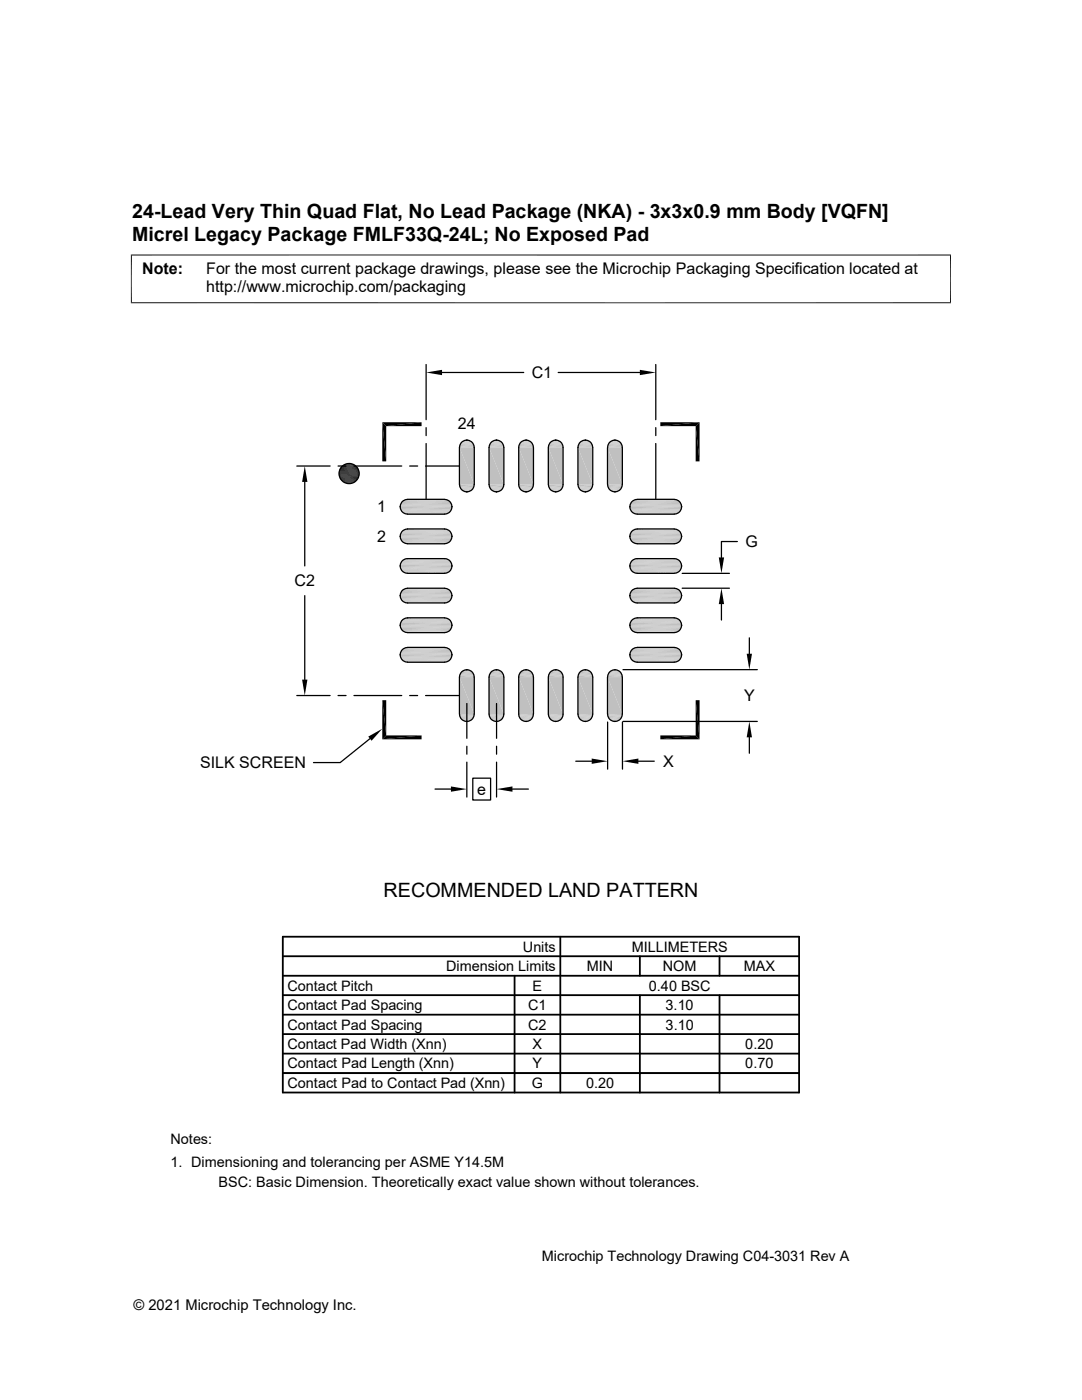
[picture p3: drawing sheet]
<svg xmlns="http://www.w3.org/2000/svg" width="216mm" height="279mm" viewBox="0 0 216 279" stroke-linecap="round" stroke-linejoin="round" font-family="sans-serif">
<g fill="#c0c0c0">
<path d="M92.9 87.9h.5z"/>
<path d="M98.8 87.9h.5z"/>
<path d="M104.7 87.9h.5z"/>
<path d="M110.6 87.9h.5z"/>
<path d="M116.5 87.9h.5z"/>
<path d="M122.4 87.9h.5z"/>
<path d="M122.4 87.9h.6z"/>
<path d="M116.5 87.9h.6z"/>
<path d="M110.6 87.9h.6z"/>
<path d="M104.7 87.9h.6z"/>
<path d="M98.8 87.9h.6z"/>
<path d="M122.2 87.9h1z"/>
<path d="M122.4 87.9h.8z"/>
<path d="M116.3 87.9h1z"/>
<path d="M116.5 87.9h.8z"/>
<path d="M110.4 87.9h1z"/>
<path d="M110.6 87.9h.8z"/>
<path d="M104.5 87.9h1z"/>
<path d="M104.7 87.9h.8z"/>
<path d="M98.6 87.9h.9z"/>
<path d="M98.8 87.9h.7z"/>
<path d="M92.6 87.9h1z"/>
<path d="M92.9 87.9h.7z"/>
<path d="M122.2 87.9h1.1z"/>
<path d="M116.2 87.9h1.2z"/>
<path d="M116.3 87.9h1.1z"/>
<path d="M110.3 87.9h1.1z"/>
<path d="M104.4 87.9h1.1z"/>
<path d="M98.5 87.9h1.1z"/>
<path d="M98.6 87.9h1z"/>
<path d="M92.6 87.9h1.1z"/>
<path d="M122 88h1.4z"/>
<path d="M122.2 87.9l1.2 .1z"/>
<path d="M116.1 88h1.4z"/>
<path d="M116.2 87.9l1.3 .1z"/>
<path d="M110.2 88h1.4z"/>
<path d="M110.3 87.9l1.3 .1z"/>
<path d="M104.2 88h1.5z"/>
<path d="M104.4 87.9l1.3 .1z"/>
<path d="M98.3 88h1.5z"/>
<path d="M98.5 87.9l1.3 .1z"/>
<path d="M92.4 88h1.5z"/>
<path d="M92.6 87.9l1.3 .1z"/>
<path d="M121.9 88.1h1.6z"/>
<path d="M122 88l1.5 .1z"/>
<path d="M116 88.1h1.6z"/>
<path d="M116.1 88l1.5 .1z"/>
<path d="M110.1 88.1h1.6z"/>
<path d="M110.2 88l1.5 .1z"/>
<path d="M104.2 88.1h1.6z"/>
<path d="M104.2 88l1.6 .1z"/>
<path d="M98.3 88.1h1.6z"/>
<path d="M98.3 88l1.6 .1z"/>
<path d="M92.3 88.1h1.7z"/>
<path d="M92.4 88l1.6 .1z"/>
<path d="M121.8 88.2l.1-.1 1.8 .1z"/>
<path d="M121.9 88.1l1.8 .1z"/>
<path d="M115.8 88.2l.2-.1 1.7 .1z"/>
<path d="M116 88.1l1.7 .1z"/>
<path d="M109.9 88.2l.2-.1 1.7 .1z"/>
<path d="M110.1 88.1l1.7 .1z"/>
<path d="M104 88.2l.2-.1 1.7 .1z"/>
<path d="M104.2 88.1l1.7 .1z"/>
<path d="M98.1 88.2l.2-.1 1.7 .1z"/>
<path d="M98.3 88.1l1.7 .1z"/>
<path d="M92.2 88.2l.1-.1 1.8 .1z"/>
<path d="M92.3 88.1l1.8 .1z"/>
</g>
<path d="M115.8 88.2h2M121.7 88.2h2.1" fill="none" stroke="#c0c0c0" stroke-width=".2"/>
<path d="M115.8 88.2l2 .1z" fill="#c0c0c0"/>
<path d="M109.9 88.2h2" fill="none" stroke="#c0c0c0" stroke-width=".2"/>
<path d="M109.9 88.2l2 .1z" fill="#c0c0c0"/>
<path d="M98 88.2h2.1M103.9 88.2h2.1" fill="none" stroke="#c0c0c0" stroke-width=".2"/>
<path d="M98.1 88.2l2 .1z" fill="#c0c0c0"/>
<path d="M92.1 88.2h2.1" fill="none" stroke="#c0c0c0" stroke-width=".2"/>
<path d="M92.2 88.2l2 .1z" fill="#c0c0c0"/>
<g fill="none" stroke="#c0c0c0" stroke-width=".2">
<path d="M91.7 89h2.9M91.8 88.8h2.7M91.8 88.7h2.7M91.9 88.5h2.5M91.9 88.4h2.5M92 88.3h2.3M97.6 89h2.9M97.7 88.8h2.7M97.7 88.7h2.7M97.8 88.5h2.5M97.8 88.4h2.5M97.9 88.3h2.3"/>
<path d="M103.5 89h2.9M103.6 88.8h2.8M103.6 88.7h2.7M103.7 88.5h2.5M103.8 88.4h2.4M103.8 88.3h2.3M109.4 89h2.9M109.5 88.8h2.8M109.5 88.7h2.7M109.6 88.5h2.6M109.7 88.4h2.4M109.7 88.3h2.3"/>
<path d="M115.3 89h3M115.4 88.8h2.8M115.4 88.7h2.8M115.5 88.5h2.6M115.6 88.4h2.4M115.7 88.3h2.2M121.2 89h3M121.3 88.8h2.8M121.3 88.7h2.8M121.4 88.5h2.6M121.5 88.4h2.4M121.6 88.3h2.2"/>
</g>
<path d="M91.7 88.9h2.9M97.6 88.9h2.9M103.5 88.9h2.9M109.4 88.9h2.9M115.4 88.9h2.8M121.3 88.9h2.9" fill="none" stroke="#c0c0c0" stroke-width=".23"/>
<path d="M91.7 89.2h2.9M97.6 89.2h2.9M103.5 89.2h2.9M109.4 89.2h3M115.3 89.2h3M121.2 89.2h3" fill="none" stroke="#c0c0c0" stroke-width=".25"/>
<g fill="#c0c0c0">
<path d="M121.2 89.3l3 7.4h-3z"/>
<path d="M121.2 89.3h3v7.4z"/>
<path d="M115.3 89.3l3 7.4h-3z"/>
<path d="M115.3 89.3h3v7.4z"/>
<path d="M109.4 89.3l3 7.4h-3z"/>
<path d="M109.4 89.3h3v7.4z"/>
<path d="M103.5 89.3l2.9 7.4h-2.9z"/>
<path d="M103.5 89.3h2.9v7.4z"/>
<path d="M97.6 89.3l2.9 7.4h-2.9z"/>
<path d="M97.6 89.3h2.9v7.4z"/>
<path d="M91.7 89.3l2.9 7.4h-2.9z"/>
<path d="M91.7 89.3h2.9v7.4z"/>
</g>
<path d="M91.7 97.1h2.9M97.6 97.1h2.9M103.5 97.1h2.9M109.4 97.1h2.9M115.3 97.1h2.9M121.2 96.8h3" fill="none" stroke="#c0c0c0" stroke-width=".28"/>
<path d="M91.7 96.8h2.9M97.6 96.8h2.9M103.5 96.8h2.9M109.4 96.8h3M115.3 96.8h3" fill="none" stroke="#c0c0c0" stroke-width=".3"/>
<path d="M91.9 97.6h2.5M97.8 97.6h2.5M103.7 97.6h2.5M109.7 97.6h2.4M115.6 97.6h2.4M121.2 97.1h3M121.3 97.3h2.8" fill="none" stroke="#c0c0c0" stroke-width=".23"/>
<path d="M91.8 97.4h2.7M97.7 97.4h2.7M103.6 97.4h2.7M109.5 97.4h2.7M115.4 97.4h2.8" fill="none" stroke="#c0c0c0" stroke-width=".25"/>
<path d="M121.4 97.5h2.6" fill="none" stroke="#c0c0c0" stroke-width=".21"/>
<path d="M121.6 97.7h2.2" fill="none" stroke="#c0c0c0" stroke-width=".2"/>
<path d="M115.8 97.7l1.8 .2h-1.6z" fill="#c0c0c0"/>
<path d="M115.8 97.8h2" fill="none" stroke="#c0c0c0" stroke-width=".2"/>
<path d="M109.8 97.7l1.9 .2h-1.6z" fill="#c0c0c0"/>
<path d="M109.8 97.8h2.1" fill="none" stroke="#c0c0c0" stroke-width=".2"/>
<path d="M103.9 97.7l1.9 .2h-1.6z" fill="#c0c0c0"/>
<path d="M103.9 97.8h2.1" fill="none" stroke="#c0c0c0" stroke-width=".2"/>
<path d="M98 97.7l1.9 .2h-1.7z" fill="#c0c0c0"/>
<path d="M98 97.8h2.1" fill="none" stroke="#c0c0c0" stroke-width=".2"/>
<path d="M92.1 97.7l1.9 .2h-1.7z" fill="#c0c0c0"/>
<path d="M92.1 97.8h2.1" fill="none" stroke="#c0c0c0" stroke-width=".2"/>
<g fill="#c0c0c0">
<path d="M121.8 97.8l1.6 .2h-1.4z"/>
<path d="M121.8 97.8h1.9l-.3 .2z"/>
<path d="M116 97.9l1.4 .2h-1.2z"/>
<path d="M116 97.9h1.6l-.2 .2z"/>
<path d="M110.1 97.9l1.3 .2h-1.1z"/>
<path d="M110.1 97.9h1.6l-.3 .2z"/>
<path d="M104.2 97.9l1.3 .2h-1.1z"/>
<path d="M104.2 97.9h1.6l-.3 .2z"/>
<path d="M98.2 97.9l1.4 .2h-1.1z"/>
<path d="M98.2 97.9h1.7l-.3 .2z"/>
<path d="M92.3 97.9l1.4 .2h-1.1z"/>
<path d="M92.3 97.9h1.7l-.3 .2z"/>
<path d="M122 98l1.2 .1z"/>
<path d="M122 98h1.4l-.2 .1z"/>
<path d="M116.2 98.1h.9z"/>
<path d="M116.2 98.1h1.2z"/>
<path d="M110.3 98.1h.9z"/>
<path d="M110.3 98.1h1.1z"/>
<path d="M104.4 98.1h.9z"/>
<path d="M104.4 98.1h1.1z"/>
<path d="M98.5 98.1h.9z"/>
<path d="M98.5 98.1h1.1z"/>
<path d="M92.6 98.1h.8z"/>
<path d="M92.6 98.1h1.1z"/>
<path d="M92.9 98.1h.5z"/>
<path d="M98.8 98.1h.5z"/>
<path d="M104.8 98.1h.4z"/>
<path d="M110.7 98.1h.4z"/>
<path d="M116.6 98.1h.4z"/>
<path d="M122.4 98.1h.6z"/>
<path d="M122.2 98.1h.8z"/>
<path d="M122.2 98.1h1z"/>
<path d="M116.5 98.1h.5z"/>
<path d="M116.5 98.1h.6z"/>
<path d="M110.6 98.1h.5z"/>
<path d="M110.6 98.1h.6z"/>
<path d="M104.7 98.1h.5z"/>
<path d="M104.7 98.1h.6z"/>
<path d="M98.8 98.1h.6z"/>
</g>
<g fill="none" stroke="#c0c0c0" stroke-width=".2">
<path d="M80.4 99.9h9.3M80.6 99.8h8.9M80.8 99.7h8.4M81.1 99.7h7.9M126.2 99.9h9.3M126.4 99.8h8.9M126.6 99.7h8.4M126.9 99.7h7.9M80.2 102.2h9.7M80.2 108.1h9.7M80.2 114h9.7M80.2 119.9h9.7"/>
<path d="M80.2 100.1h9.7M80.2 106h9.7M80.2 111.9h9.7M80.2 117.8h9.7M80.4 105.8h9.3M80.4 111.7h9.3M80.4 117.7h9.3M80.4 102.3h9.3M80.4 108.3h9.3M80.4 114.2h9.3M80.6 102.5h8.9M80.6 108.4h8.9"/>
<path d="M80.6 114.3h8.9M80.6 105.7h8.9M80.6 111.6h8.9M80.6 117.5h8.9M80.8 102.6h8.4M80.8 108.5h8.4M80.8 114.4h8.4M80.8 105.6h8.4M80.8 111.5h8.4M80.8 117.4h8.4M81.1 102.6h7.9M81.1 108.5h7.9"/>
<path d="M81.1 114.4h7.9M81.1 105.6h7.9M81.1 111.5h7.9M81.1 117.4h7.9M126 102.2h9.7M126 108.1h9.7M126 114h9.7M126 119.9h9.7M126 100.1h9.7M126 106h9.7M126 111.9h9.7M126 117.8h9.7"/>
<path d="M126.2 102.3h9.3M126.2 108.3h9.3M126.2 114.2h9.3M126.2 105.8h9.3M126.2 111.7h9.3M126.2 117.7h9.3M126.4 102.5h8.9M126.4 108.4h8.9M126.4 114.3h8.9M126.4 105.7h8.9M126.4 111.6h8.9M126.4 117.5h8.9"/>
<path d="M126.6 102.6h8.4M126.6 108.5h8.4M126.6 114.4h8.4M126.6 105.6h8.4M126.6 111.5h8.4M126.6 117.4h8.4M126.9 105.6h7.9M126.9 111.5h7.9M126.9 117.4h7.9M126.9 102.6h7.9M126.9 108.5h7.9M126.9 114.4h7.9"/>
<path d="M80.2 125.8h9.7M80.2 131.7h9.7M80.2 123.7h9.7M80.2 129.6h9.7M80.4 123.6h9.3M80.4 129.5h9.3M80.4 120.1h9.3M80.4 126h9.3M80.4 131.9h9.3M80.6 120.2h8.9M80.6 126.1h8.9M80.6 132h8.9"/>
<path d="M80.6 123.4h8.9M80.6 129.4h8.9M80.8 120.3h8.4M80.8 126.2h8.4M80.8 132.1h8.4M80.8 123.3h8.4M80.8 129.3h8.4M81.1 120.3h7.9M81.1 126.2h7.9M81.1 132.2h7.9M81.1 123.3h7.9M81.1 129.2h7.9"/>
<path d="M126 125.8h9.7M126 131.7h9.7M126 123.7h9.7M126 129.6h9.7M126.2 120.1h9.3M126.2 126h9.3M126.2 131.9h9.3M126.2 123.6h9.3M126.2 129.5h9.3M126.4 120.2h8.9M126.4 126.1h8.9M126.4 132h8.9"/>
<path d="M126.4 123.4h8.9M126.4 129.4h8.9M126.6 120.3h8.4M126.6 126.2h8.4M126.6 132.1h8.4M126.6 123.3h8.4M126.6 129.3h8.4M126.9 123.3h7.9M126.9 129.2h7.9M126.9 120.3h7.9M126.9 126.2h7.9M126.9 132.2h7.9"/>
</g>
<g fill="none" stroke="#c0c0c0" stroke-width=".21">
<path d="M80.1 100.3h9.9M80.1 106.2h9.9M80.1 112.1h9.9M80.1 118h9.9M80.1 102h9.9M80.1 107.9h9.9M80.1 113.8h9.9M80.1 119.7h9.9M125.9 100.3h9.9M125.9 106.2h9.9M125.9 112.1h9.9M125.9 118h9.9"/>
<path d="M125.9 102h9.9M125.9 107.9h9.9M125.9 113.8h9.9M125.9 119.7h9.9M80.1 123.9h9.9M80.1 129.8h9.9M80.1 125.6h9.9M80.1 131.5h9.9M125.9 123.9h9.9M125.9 129.8h9.9M125.9 125.6h9.9M125.9 131.5h9.9"/>
</g>
<g fill="none" stroke="#c0c0c0" stroke-width=".23">
<path d="M79.9 101.8h10.2M79.9 107.7h10.2M79.9 113.6h10.2M79.9 119.5h10.2M79.9 100.5h10.2M79.9 106.4h10.2M79.9 112.3h10.2M79.9 118.2h10.2M125.8 101.8h10.1M125.8 107.7h10.1M125.8 113.6h10.1M125.8 119.5h10.1"/>
<path d="M125.8 100.5h10.1M125.8 106.4h10.1M125.8 112.3h10.1M125.8 118.2h10.1M79.9 125.4h10.2M79.9 131.3h10.2M79.9 124.2h10.2M79.9 130.1h10.2M125.8 125.4h10.1M125.8 131.3h10.1M125.8 124.2h10.1M125.8 130.1h10.1"/>
</g>
<g fill="none" stroke="#c0c0c0" stroke-width=".25">
<path d="M79.8 101h10.4M79.8 106.9h10.4M79.8 112.8h10.4M79.8 118.7h10.4M79.8 101.3h10.4M79.8 107.2h10.4M79.8 113.1h10.4M79.8 119h10.4M79.9 100.8h10.3M79.9 106.7h10.3M79.9 112.6h10.3M79.9 118.5h10.3"/>
<path d="M79.9 101.5h10.3M79.9 107.4h10.3M79.9 113.3h10.3M79.9 119.3h10.3M125.7 101h10.3M125.7 106.9h10.3M125.7 112.8h10.3M125.7 118.7h10.3M125.7 101.3h10.3M125.7 107.2h10.3M125.7 113.1h10.3M125.7 119h10.3"/>
<path d="M125.7 100.8h10.3M125.7 106.7h10.3M125.7 112.6h10.3M125.7 118.5h10.3M125.7 101.5h10.3M125.7 107.4h10.3M125.7 113.3h10.3M125.7 119.3h10.3M79.8 124.7h10.4M79.8 130.6h10.4M79.8 124.9h10.4M79.8 130.8h10.4"/>
<path d="M79.9 124.4h10.3M79.9 130.3h10.3M79.9 125.2h10.3M79.9 131.1h10.3M125.7 124.7h10.3M125.7 130.6h10.3M125.7 124.9h10.3M125.7 130.8h10.3M125.7 124.4h10.3M125.7 130.3h10.3M125.7 125.2h10.3M125.7 131.1h10.3"/>
</g>
<g fill="#c0c0c0">
<path d="M92.9 133.7h.5z"/>
<path d="M98.8 133.7h.5z"/>
<path d="M104.8 133.7h.4z"/>
<path d="M110.7 133.7h.4z"/>
<path d="M116.6 133.7h.4z"/>
<path d="M122.4 133.7h.6z"/>
<path d="M116.5 133.7h.6z"/>
<path d="M116.6 133.7h.5z"/>
<path d="M110.6 133.7h.6z"/>
<path d="M110.7 133.7h.5z"/>
<path d="M104.7 133.7h.6z"/>
<path d="M104.8 133.7h.5z"/>
<path d="M98.8 133.7h.6z"/>
<path d="M122.2 133.7h1z"/>
<path d="M122.4 133.7h.8z"/>
<path d="M116.2 133.8h1.2z"/>
<path d="M116.5 133.7l.9 .1z"/>
<path d="M110.3 133.8h1.1z"/>
<path d="M110.6 133.7l.8 .1z"/>
<path d="M104.4 133.8h1.1z"/>
<path d="M104.7 133.7l.8 .1z"/>
<path d="M98.5 133.8h1.1z"/>
<path d="M98.8 133.7l.8 .1z"/>
<path d="M92.6 133.8h1.1z"/>
<path d="M92.9 133.7l.8 .1z"/>
<path d="M122 133.8l.2-.1 1.2 .1z"/>
<path d="M122.2 133.7l1.2 .1z"/>
<path d="M116 133.9l.2-.1 1.4 .1z"/>
<path d="M116.2 133.8h1.2l.2 .1z"/>
<path d="M110.1 133.9l.2-.1 1.4 .1z"/>
<path d="M110.3 133.8h1.1l.3 .1z"/>
<path d="M104.2 133.9l.2-.1 1.4 .1z"/>
<path d="M104.4 133.8h1.1l.3 .1z"/>
<path d="M98.2 133.9l.3-.1 1.4 .1z"/>
<path d="M98.5 133.8h1.1l.3 .1z"/>
<path d="M92.3 133.9l.3-.1 1.4 .1z"/>
<path d="M92.6 133.8h1.1l.3 .1z"/>
<path d="M121.8 134l.2-.2 1.7 .2z"/>
<path d="M122 133.8h1.4l.3 .2z"/>
</g>
<path d="M115.8 134h2" fill="none" stroke="#c0c0c0" stroke-width=".2"/>
<path d="M116 133.9h1.6l.2 .2z" fill="#c0c0c0"/>
<path d="M109.8 134h2.1" fill="none" stroke="#c0c0c0" stroke-width=".2"/>
<path d="M110.1 133.9h1.6l.2 .2z" fill="#c0c0c0"/>
<path d="M103.9 134h2.1" fill="none" stroke="#c0c0c0" stroke-width=".2"/>
<path d="M104.2 133.9h1.6l.2 .2z" fill="#c0c0c0"/>
<path d="M98 134h2.1" fill="none" stroke="#c0c0c0" stroke-width=".2"/>
<path d="M98.2 133.9h1.7l.2 .2z" fill="#c0c0c0"/>
<path d="M92.1 134h2.1" fill="none" stroke="#c0c0c0" stroke-width=".2"/>
<path d="M92.3 133.9h1.7l.2 .2z" fill="#c0c0c0"/>
<path d="M121.6 134.1h2.2" fill="none" stroke="#c0c0c0" stroke-width=".2"/>
<path d="M91.9 134.2h2.5M97.8 134.2h2.5M103.7 134.2h2.5M109.7 134.2h2.4M115.6 134.2h2.4M121.2 134.7h3M121.3 134.5h2.8" fill="none" stroke="#c0c0c0" stroke-width=".23"/>
<path d="M121.4 134.3h2.6" fill="none" stroke="#c0c0c0" stroke-width=".21"/>
<path d="M91.8 134.4h2.7M97.7 134.4h2.7M103.6 134.4h2.7M109.5 134.4h2.7M115.4 134.4h2.8" fill="none" stroke="#c0c0c0" stroke-width=".25"/>
<path d="M91.7 134.7h2.9M97.6 134.7h2.9M103.5 134.7h2.9M109.4 134.7h2.9M115.3 134.7h2.9M121.2 135h3" fill="none" stroke="#c0c0c0" stroke-width=".28"/>
<path d="M91.7 135h2.9M97.6 135h2.9M103.5 135h2.9M109.4 135h3M115.3 135h3" fill="none" stroke="#c0c0c0" stroke-width=".3"/>
<g fill="#c0c0c0">
<path d="M121.2 135.1l3 7.4h-3z"/>
<path d="M121.2 135.1h3v7.4z"/>
<path d="M115.3 135.1l3 7.4h-3z"/>
<path d="M115.3 135.1h3v7.4z"/>
<path d="M109.4 135.1l3 7.4h-3z"/>
<path d="M109.4 135.1h3v7.4z"/>
<path d="M103.5 135.1l2.9 7.4h-2.9z"/>
<path d="M103.5 135.1h2.9v7.4z"/>
<path d="M97.6 135.1l2.9 7.4h-2.9z"/>
<path d="M97.6 135.1h2.9v7.4z"/>
<path d="M91.7 135.1l2.9 7.4h-2.9z"/>
<path d="M91.7 135.1h2.9v7.4z"/>
</g>
<path d="M91.7 142.6h2.9M91.7 142.9h2.9M97.6 142.6h2.9M97.6 142.9h2.9M103.5 142.6h2.9M103.5 142.9h2.9M109.4 142.6h3M109.4 142.9h2.9M115.3 142.6h3M115.3 142.9h3M121.3 143.2h2.8" fill="none" stroke="#c0c0c0" stroke-width=".25"/>
<path d="M121.2 142.7h3M121.3 142.9h2.9" fill="none" stroke="#c0c0c0" stroke-width=".28"/>
<path d="M91.8 143.1h2.7M97.7 143.1h2.8M103.6 143.1h2.8M109.5 143.1h2.8M115.4 143.1h2.8M121.5 143.4h2.4" fill="none" stroke="#c0c0c0" stroke-width=".23"/>
<path d="M91.9 143.4h2.5M97.8 143.4h2.6M103.7 143.4h2.6M109.6 143.4h2.6M115.5 143.4h2.6" fill="none" stroke="#c0c0c0" stroke-width=".21"/>
<path d="M92 143.6h2.3M97.9 143.6h2.3M103.8 143.6h2.3M109.7 143.6h2.3M115.7 143.6h2.2" fill="none" stroke="#c0c0c0" stroke-width=".2"/>
<path d="M121.7 143.6l1.8 .1h-1.6z" fill="#c0c0c0"/>
<path d="M121.7 143.6h2.1" fill="none" stroke="#c0c0c0" stroke-width=".2"/>
<g fill="#c0c0c0">
<path d="M115.8 143.6l1.7 .2h-1.4z"/>
<path d="M115.8 143.6h2l-.3 .2z"/>
<path d="M109.9 143.6l1.7 .2h-1.4z"/>
<path d="M109.9 143.6h1.9l-.2 .2z"/>
<path d="M104 143.6l1.7 .2h-1.5z"/>
<path d="M104 143.6h1.9l-.2 .2z"/>
<path d="M98.1 143.6l1.7 .2h-1.5z"/>
<path d="M98.1 143.6h1.9l-.2 .2z"/>
<path d="M92.2 143.6l1.7 .2h-1.5z"/>
<path d="M92.2 143.6h1.9l-.2 .2z"/>
<path d="M121.9 143.7l1.4 .2h-1.2z"/>
<path d="M121.9 143.7h1.6l-.2 .2z"/>
<path d="M116.1 143.8l1.2 .1z"/>
<path d="M116.1 143.8h1.4l-.2 .1z"/>
<path d="M110.2 143.8l1.2 .1z"/>
<path d="M110.2 143.8h1.4l-.2 .1z"/>
<path d="M104.2 143.8l1.3 .1z"/>
<path d="M104.2 143.8h1.5l-.2 .1z"/>
<path d="M98.3 143.8l1.3 .1z"/>
<path d="M98.3 143.8h1.5l-.2 .1z"/>
<path d="M92.4 143.8l1.3 .1z"/>
<path d="M92.4 143.8h1.5l-.2 .1z"/>
<path d="M122.1 143.9l.9 .1z"/>
<path d="M122.1 143.9h1.2z"/>
<path d="M92.9 144h.5z"/>
<path d="M98.8 144h.5z"/>
<path d="M104.7 144h.5z"/>
<path d="M110.6 144h.5z"/>
<path d="M116.5 144h.6z"/>
<path d="M122.5 144h.4z"/>
<path d="M122.4 144h.5z"/>
<path d="M122.4 144h.6z"/>
<path d="M116.3 143.9l.8 .1z"/>
<path d="M116.3 143.9h1z"/>
<path d="M110.4 143.9l.7 .1z"/>
<path d="M110.4 143.9h1z"/>
<path d="M104.5 143.9l.7 .1z"/>
<path d="M104.5 143.9h1z"/>
<path d="M98.6 143.9l.7 .1z"/>
<path d="M98.6 143.9h1z"/>
<path d="M92.6 143.9l.8 .1z"/>
<path d="M92.6 143.9h1.1z"/>
</g>
<g fill="none" stroke="#000" stroke-width=".25">
<path d="M85 72.7v11.1M88.2 74.3h16.3M111.4 74.3h16.3M130.9 72.7v11.1M59.2 93h6.7M60.8 96.2v16.7M67.5 93h1.5M70.6 93h9.6M81.7 93h1.6M84.9 93h6.7M85 85.3v1.6M85 88.5v11"/>
<path d="M92.1 88.3a1.46 1.46 0 0 1 1.6-.4 1.46 1.46 0 0 1 .9 1.4v7.4a1.48 1.48 0 0 1-1.4 1.4 1.48 1.48 0 0 1-1.5-1.4v-7.4l.1-.4zM93.2 98.2h.1M93.2 87.8h.1M97.6 89.3v7.4M97.6 89.3a1.46 1.46 0 0 1 1.5-1.5 1.46 1.46 0 0 1 1.4 1.5v7.4a1.48 1.48 0 0 1-1.4 1.4M97.6 96.7a1.45 1.45 0 0 0 1.5 1.4M99.1 98.2h.1M99.1 87.8h.1M105 98.2h.1M105 87.8h.1M106.4 89.3a1.46 1.46 0 0 0-1.4-1.5 1.46 1.46 0 0 0-1.5 1.5v7.4a1.45 1.45 0 0 0 1.5 1.4M106.4 96.7a1.45 1.45 0 0 1-1.4 1.4"/>
<path d="M106.4 89.3v7.4M109.4 89.3v7.4M109.4 89.3a1.46 1.46 0 0 1 1.5-1.5 1.46 1.46 0 0 1 1.5 1.5v7.4a1.45 1.45 0 0 1-1.5 1.4M109.4 96.7a1.45 1.45 0 0 0 1.5 1.4M110.9 98.2h.1M110.9 87.8h.1M115.8 88.3a1.46 1.46 0 0 1 1.6-.4 1.46 1.46 0 0 1 .9 1.4v7.4a1.48 1.48 0 0 1-1.5 1.4 1.48 1.48 0 0 1-1.5-1.4v-7.4l.1-.4zM116.8 98.2h.1M116.8 87.8h.1M121.7 88.3a1.46 1.46 0 0 1 1.6-.4 1.46 1.46 0 0 1 .9 1.4v7.4a1.48 1.48 0 0 1-1.5 1.4 1.48 1.48 0 0 1-1.5-1.4v-7.4l.1-.4zM122.7 98.2h.1M122.7 87.8h.1"/>
<path d="M130.9 85.3v1.6M130.9 88.5v11M60.8 118.9v16.7M79.8 118.9h.1M79.8 112.9h.1M79.8 107h.1M79.8 101.1h.1M79.9 107a1.48 1.48 0 0 1 1.4-1.4h7.4a1.45 1.45 0 0 1 1.5 1.4M79.9 112.9a1.45 1.45 0 0 1 1.4-1.4h7.4a1.45 1.45 0 0 1 1.5 1.4M79.9 101.1a1.45 1.45 0 0 0 1.4 1.5h7.4a1.48 1.48 0 0 0 1.5-1.5M79.9 112.9a1.45 1.45 0 0 0 1.4 1.5M79.9 118.9a1.45 1.45 0 0 0 1.4 1.4h7.4a1.45 1.45 0 0 0 1.5-1.4"/>
<path d="M81.3 117.4a1.45 1.45 0 0 0-1.4 1.5M81.3 114.4h7.4M81.3 117.4h7.4M88.7 117.4a1.45 1.45 0 0 1 1.5 1.5M90.2 101.1a1.45 1.45 0 0 0-1.5-1.4h-7.4a1.48 1.48 0 0 0-1.4 1.4M90.2 107a1.48 1.48 0 0 1-1.5 1.5h-7.4a1.45 1.45 0 0 1-1.4-1.5M90.2 112.9a1.45 1.45 0 0 1-1.5 1.5M90.2 118.9h.1M90.2 112.9h.1M90.2 107h.1M90.2 101.1h.1M125.7 118.9h.1"/>
<path d="M125.7 112.9h.1M125.7 107h.1M125.7 101.1h.1M125.7 112.9a1.45 1.45 0 0 0 1.4 1.5M125.7 112.9a1.45 1.45 0 0 1 1.4-1.4h7.4a1.46 1.46 0 0 1 1.5 1.4 1.46 1.46 0 0 1-1.5 1.5M126.1 106l1-.4h7.4a1.46 1.46 0 0 1 1.5 1.4 1.46 1.46 0 0 1-1.5 1.5h-7.4a1.48 1.48 0 0 1-1.3-.9 1.48 1.48 0 0 1 .3-1.6zM126.1 100.1l1-.4h7.4a1.46 1.46 0 0 1 1.5 1.4 1.46 1.46 0 0 1-1.5 1.5h-7.4a1.48 1.48 0 0 1-1.3-.9 1.48 1.48 0 0 1 .3-1.6zM127.1 117.4h7.4M127.1 117.4a1.45 1.45 0 0 0-1.4 1.5M127.1 114.4h7.4M134.5 117.4a1.46 1.46 0 0 1 1.5 1.5 1.46 1.46 0 0 1-1.5 1.4h-7.4a1.45 1.45 0 0 1-1.4-1.4M136 118.9h.1"/>
<path d="M136 112.9h.1M136 107h.1M136 101.1h.1M136.1 117.4h9.4M136.1 114.4h9.4M147.1 108.1h-3.1v3.2M59.2 138.8h6.7M67.5 138.8h1.5M70.6 138.8h9.6M79.8 130.7h.1M79.8 124.8h.1M79.9 124.8a1.48 1.48 0 0 1 1.4-1.5h7.4a1.45 1.45 0 0 1 1.5 1.5"/>
<path d="M79.9 130.7a1.48 1.48 0 0 1 1.4-1.5h7.4a1.45 1.45 0 0 1 1.5 1.5M81.7 138.8h1.6M84.9 138.8h6.7M90.2 124.8a1.48 1.48 0 0 1-1.5 1.5l-7.4-.1a1.45 1.45 0 0 1-1.4-1.4M90.2 130.7a1.48 1.48 0 0 1-1.5 1.5l-7.4-.1a1.45 1.45 0 0 1-1.4-1.4M90.2 130.7h.1M90.2 124.8h.1M92.1 134.1a1.48 1.48 0 0 1 1.6-.3 1.48 1.48 0 0 1 .9 1.3v7.4a1.47 1.47 0 0 1-1.5 1.5 1.47 1.47 0 0 1-1.4-1.5v-7.4l.1-.4zM93.2 133.6h.1M97.6 135.1v7.4M97.6 135.1a1.47 1.47 0 0 1 1.5-1.4 1.47 1.47 0 0 1 1.4 1.4v7.4a1.46 1.46 0 0 1-1.4 1.5 1.46 1.46 0 0 1-1.5-1.5M99.1 133.6h.1"/>
<path d="M105 133.6h.1M106.4 135.1a1.46 1.46 0 0 0-1.4-1.4 1.46 1.46 0 0 0-1.5 1.4v7.4a1.46 1.46 0 0 0 1.5 1.5 1.46 1.46 0 0 0 1.4-1.5M106.4 135.1v7.4M109.4 135.1v7.4M109.4 135.1a1.46 1.46 0 0 1 1.5-1.4 1.46 1.46 0 0 1 1.5 1.4v7.4a1.46 1.46 0 0 1-1.5 1.5 1.46 1.46 0 0 1-1.5-1.5M110.9 133.6h.1M115.8 134.1a1.48 1.48 0 0 1 1.6-.3 1.48 1.48 0 0 1 .9 1.3v7.4a1.47 1.47 0 0 1-1.5 1.5 1.47 1.47 0 0 1-1.5-1.5v-7.4l.1-.4zM116.8 133.6h.1M121.7 134.1a1.48 1.48 0 0 1 1.6-.3 1.48 1.48 0 0 1 .9 1.3v7.4a1.47 1.47 0 0 1-1.5 1.5 1.47 1.47 0 0 1-1.5-1.5v-7.4l.1-.4zM122.7 133.6h.1M124.3 133.6h26.8M125.7 130.7h.1"/>
<path d="M125.7 124.8h.1M126.1 129.6l1-.4h7.4a1.46 1.46 0 0 1 1.5 1.5 1.46 1.46 0 0 1-1.5 1.4l-7.4 .1a1.48 1.48 0 0 1-1.3-1 1.48 1.48 0 0 1 .3-1.6zM126.1 123.7l1-.4h7.4a1.46 1.46 0 0 1 1.5 1.5 1.46 1.46 0 0 1-1.5 1.4l-7.4 .1a1.48 1.48 0 0 1-1.3-1 1.48 1.48 0 0 1 .3-1.6zM136 130.7h.1M136 124.8h.1M144 120.6v3.1M149.5 127.3v3.2M73.8 147.4l-5.9 4.8h-5.4M86.8 157.5h3.2M93.2 144h.1M93.2 140.4v6.9M93.2 148.9v1.6"/>
<path d="M93.2 152.1v7M94.3 155.3h3.6v4.4h-3.6zM99.1 144h.1M99.1 140.4v6.9M99.1 148.9v1.6M99.1 152.1v7M102.3 157.5h3.1M105 144h.1M110.9 144h.1M114.9 151.9h3.2M116.8 144h.1M121.2 144.1v9.4"/>
<path d="M122.7 144h.1M124.2 144.1v9.4M124.3 144h26.8M127.4 151.9h3.2M149.5 147.2v3.1"/>
<circle cx="69.7" cy="94.5" r="2.01"/>
</g>
<g fill="none" stroke="#000" stroke-width=".36">
<path d="M56.4 190.8h103M56.4 186.9h103v31.1h-103zM56.4 194.7h103M56.4 198.6h103M102.7 194.7v23.3M111.8 186.9v31.1M127.7 190.8v3.9M127.7 198.6v19.4M143.6 190.8v3.9M143.6 198.6v19.4M56.4 206.4h103M56.4 210.3h103"/>
<path d="M56.4 214.2h103M56.4 202.5h103"/>
</g>
<g fill="none" stroke="#000" stroke-width=".2">
<path d="M26.1 50.9h163.7M26.2 50.8v9.7M189.7 50.8v9.7M26.1 60.4h163.7M67.6 94.4h4.1M67.6 94.6h4.1M67.6 94.8h4.1M67.6 94.2h4.1M67.7 94h3.9M67.7 95h3.9M67.7 93.8h3.9M67.7 95.2h3.9"/>
<path d="M67.8 95.3h3.7M67.8 93.7h3.7M67.8 95.5h3.6M67.8 93.5h3.6M67.9 93.3h3.5M67.9 95.7h3.5M68.1 95.8h3.1M68.1 93.2h3.1M68.2 93h2.9M68.2 96h2.9M68.3 96.1h2.7M68.3 92.9h2.7"/>
<path d="M68.5 92.8h2.3M68.5 96.2h2.3M68.6 92.7h2.1M68.6 96.3h2.1"/>
</g>
<g fill="#000">
<path d="M85 74.3l3.2-.5v1.1zM127.7 73.8l3.2 .5-3.2 .6zM60.8 93l.5 3.2h-1zM68.6 96.3l1.9 .1zM68.8 92.6l1.9 .2zM68.8 96.4h1.5zM68.8 96.4h1.7zM68.8 92.6h1.7zM69 92.6h1.5zM69 96.4l1.1 .1zM69 96.4h1.3zM69 92.6h1.3z"/>
<path d="M69.2 92.5l1.1 .1zM69.2 96.5h.7zM69.2 96.5h.9zM69.2 92.5h.9zM69.4 92.5h.7zM69.4 96.5h.5zM69.4 92.5h.5zM76.3 84.3l.8 7.8h-.8zM76.3 84.3h7.8l-7 .7zM76.3 84.3l.8 .7v7.1zM77.1 85l7-.7v.7zM131.8 84.3h7.8l-7.8 .7z"/>
<path d="M131.8 85l7.8-.7-.8 .7zM138.8 85l.8 7.1h-.8zM138.8 85l.8-.7v7.8zM143.4 111.3h1.1l-.5 3.1zM60.3 135.6h1l-.5 3.2zM138.8 139.7l.8 7.9-.8-.8zM138.8 139.7h.8v7.9zM144 117.4l.5 3.2h-1.1zM149 130.5h1.1l-.6 3.1zM73.5 147l2.8-1.6-2.2 2.4zM76.3 139.7l.8 7.1-.8 .8zM76.3 139.7h.8v7.1z"/>
<path d="M76.3 147.6l7.8-.8v.8zM76.3 147.6l.8-.8h7zM90 157l3.2 .5-3.2 .5zM99.1 157.5l3.2-.5v1zM118.1 151.4l3.1 .5-3.1 .5zM124.2 151.9l3.2-.5v1zM131.8 146.8h7l-7 .8zM131.8 147.6l7-.8 .8 .8zM149.5 144l.6 3.2h-1.1z"/>
</g>
<g font-size="3.9">
<text x="26.4" y="43.5">24-Lead Very Thin Quad Flat, No Lead Package (NKA) - 3x3x0.9 mm Body [VQFN]</text>
<text x="26.4" y="48.1">Micrel Legacy Package FMLF33Q-24L; No Exposed Pad</text>
<text x="76.5" y="178.9">RECOMMENDED LAND PATTERN</text>
</g>
<g font-size="3.2">
<text x="28.4" y="54.7">Note:</text>
<text x="41.1" y="58.3">http://www.microchip.com/packaging</text>
<text x="41.1" y="54.7">For the most current package drawings, please see the Microchip Packaging Specification located at</text>
<text x="106.1" y="75.5">C1</text>
<text x="91.4" y="85.6">24</text>
<text x="75.3" y="102.3">1</text>
<text x="75.3" y="108.2">2</text>
<text x="148.7" y="109.2">G</text>
<text x="58.8" y="117">C2</text>
<text x="148.5" y="140">Y</text>
<text x="39.9" y="153.3">SILK SCREEN</text>
<text x="132.3" y="153.1">X</text>
<text x="95.2" y="158.6">e</text>
</g>
<g font-size="2.9">
<text x="104.3" y="189.9">Units</text>
<text x="126" y="189.9">MILLIMETERS</text>
<text x="57.3" y="197.7">Contact Pitch</text>
<text x="89" y="193.8">Dimension Limits</text>
<text x="106.3" y="197.7">E</text>
<text x="117.1" y="193.8">MIN</text>
<text x="129.5" y="197.7">0.40 BSC</text>
<text x="132.3" y="193.8">NOM</text>
<text x="148.4" y="193.8">MAX</text>
<text x="57.3" y="201.6">Contact Pad Spacing</text>
<text x="105.4" y="201.6">C1</text>
<text x="132.8" y="201.6">3.10</text>
<text x="57.3" y="205.5">Contact Pad Spacing</text>
<text x="57.3" y="209.4">Contact Pad Width (Xnn)</text>
<text x="105.4" y="205.5">C2</text>
<text x="106.3" y="209.4">X</text>
<text x="132.8" y="205.5">3.10</text>
<text x="148.7" y="209.4">0.20</text>
<text x="57.3" y="213.2">Contact Pad Length (Xnn)</text>
<text x="106.3" y="213.2">Y</text>
<text x="148.7" y="213.2">0.70</text>
<text x="57.3" y="217.1">Contact Pad to Contact Pad (Xnn)</text>
<text x="106.1" y="217.1">G</text>
<text x="116.9" y="217.1">0.20</text>
<text x="34" y="228.3">Notes:</text>
<text x="34" y="232.9">1. Dimensioning and tolerancing per ASME Y14.5M</text>
<text x="43.6" y="237">BSC: Basic Dimension. Theoretically exact value shown without tolerances.</text>
<text x="108.1" y="251.7">Microchip Technology Drawing C04-3031 Rev A</text>
<text x="26.6" y="261.3">© 2021 Microchip Technology Inc.</text>
</g>
</svg>
